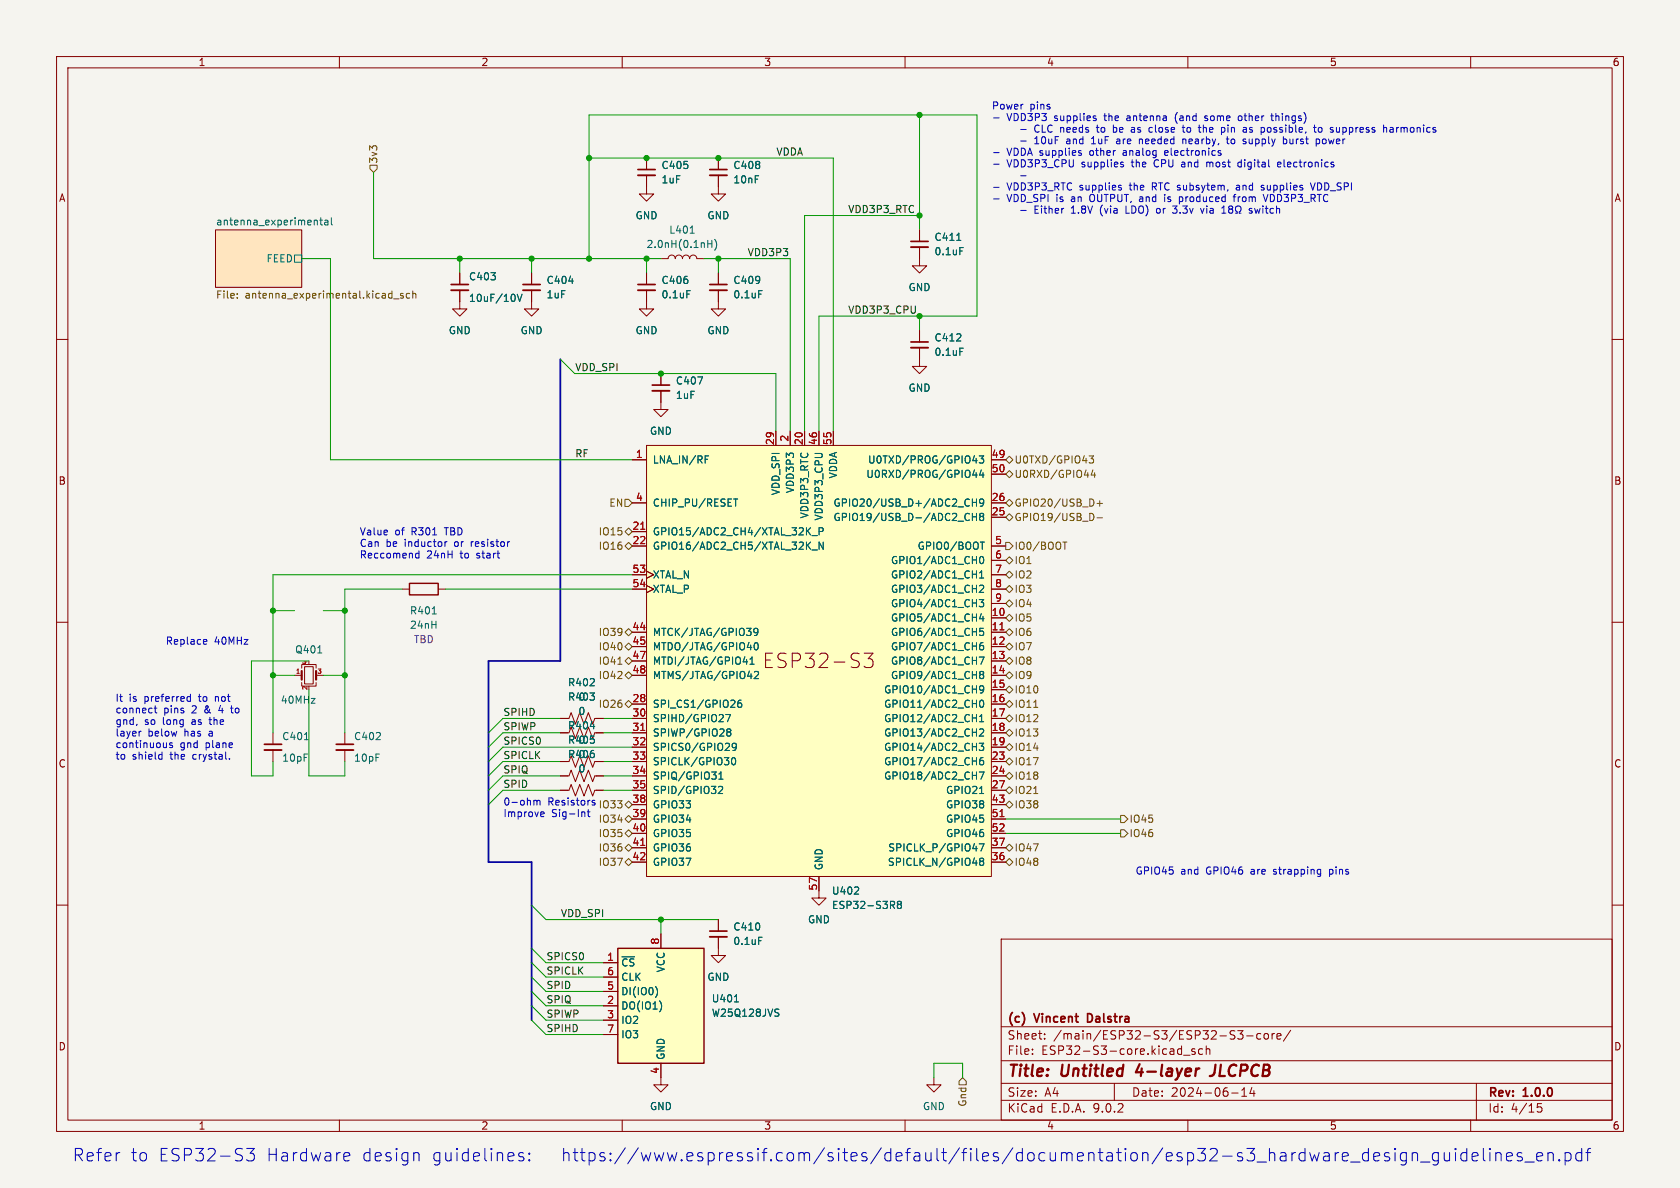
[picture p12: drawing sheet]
<svg xmlns="http://www.w3.org/2000/svg" width="297mm" height="210mm" viewBox="0 0 297 210" stroke-linecap="round" stroke-linejoin="round" font-family="sans-serif">
<path d="M0 0h297v210h-297z" fill="#f5f4ef" stroke="#f5f4ef" stroke-width=".18"/>
<g fill="none" stroke="#840000" stroke-width=".18">
<path d="M10 10h277v190h-277zM12 12h273v186h-273zM60 10v2M110 10v2M160 10v2M210 10v2M260 10v2M114.3 31v3.3h1.3l-1.3 1.3-1.3-1.3h1.3M114.3 27.9v2.1M127 31v3.3h1.3l-1.3 1.3-1.3-1.3h1.3M127 27.9v2.1M38.1 40.6h15.2v10.2h-15.2z"/>
<path d="M94 48.3v2M94 51.3v2M114.3 51.3v3.3h1.3l-1.3 1.3-1.3-1.3h1.3M114.3 48.3v2M116.8 45.7h1.3a.64 .64 0 0 1 .6-.6 .64 .64 0 0 1 .7 .6 .64 .64 0 0 1 .6-.6 .64 .64 0 0 1 .6 .6 .64 .64 0 0 1 .7-.6 .64 .64 0 0 1 .6 .6 .64 .64 0 0 1 .7-.6 .64 .64 0 0 1 .6 .6h1.3M127 51.3v3.3h1.3l-1.3 1.3-1.3-1.3h1.3M127 48.3v2M162.6 58.4v2.1M10 60h2M116.8 69.1v3.3h1.3l-1.3 1.3-1.2-1.3h1.2M116.8 66v2.1M162.6 61.5v2"/>
<path d="M285 60h2M10 110h2M71.1 104.1h1.3M77.5 104.1h1.2M285 110h2M48.3 129.5v2.1M48.3 132.6v2M61 129.5v2.1M61 132.6v2M99.1 127h1.5l.4-1 .7 2 .8-2 .8 2 .7-2 .8 2 .4-1h1.5M99.1 134.6h1.2M99.1 129.5h1.2"/>
<path d="M100.6 134.6l.4-1 .7 2 .8-2 .8 2 .7-2 .8 2 .4-1h1.5M100.6 129.5l.4-1 .7 2.1 .8-2.1 .8 2.1 .7-2.1 .8 2.1 .4-1.1h1.5M10 160h2M127 167.6v1.3h1.3l-1.3 1.3-1.3-1.3h1.3M177 166h108v32h-108zM285 160h2M60 198v2M110 198v2M160 198v2M177 194.5h108M177 191.5h108M177 187.5h108"/>
<path d="M177 181.5h108M182.5 186.3v.1M182.5 185.5v.1M184.7 183.6v.1M184.7 182.8v.1M197 191.5v3M209.2 186.5h1.2M210 198v2M211.2 185.5l-.3-.1-.2 .2v.2l.5 .2v.3h-.5M212.6 185.5l-.4-.1-.3 .3v.4l.1 .2h.6M213.2 185.5l.3-.1 .3 .1 .1 .9M213.2 184.9v1.5"/>
<path d="M217.7 193.2h1.2M218 183l.3 .3-.1 .3-.2 .1M218.1 182.2l.2 .1M218.8 182.2h.9l-.5 .6 .5 .1v.7l-.2 .1h-.5l-.2-.1M219.5 193.8h.9M219.5 192.7l.5-.4v1.5M220.4 183.1h1.1M221.3 192.2l-.3 1.1h.9M221.7 192.8v1M222.9 182.8l-.4-.1-.3 .3v.4l.1 .2h.6M223.6 182.8l.4-.1 .2 .3v.4l-.2 .3-.4-.1-.1-.2v-.4zM224.9 182.7v1"/>
<path d="M225.3 182.7l-.3 .1-.1 .2M225.7 183.2l.8-.1-.1-.3-.4-.1-.3 .2 .1 .7h.6M228.2 182.1l-1.3 2M260 198v2M261 191.5v6.5M272.5 195.1h-.7l-.1 .7 .3-.1h.5l.1 .3-.1 .5-.2 .1-.6-.1"/>
</g>
<path d="M201.5 188.1l-.7 1.4h1.3M211.8 188.9h.2M214.9 188.2l-.2 1.4a.74 .74 0 0 1-.8 .6" fill="none" stroke="#840000" stroke-width=".4"/>
<path d="M112.8 30h3M125.5 30h3M92.5 50.3h3M112.8 50.3h3M125.5 50.3h3M115.3 68.1h3.1M161 60.5h3.1M46.7 131.6h3.1M59.4 131.6h3.1M192.6 179.2h-.3v1.5h.3" fill="none" stroke="#840000" stroke-width=".3"/>
<path d="M38.1 40.6h15.2v10.2h-15.2z" fill="#ffe5bf" stroke="#ffe5bf" stroke-width=".18"/>
<g fill="none" stroke="#006464" stroke-width=".18">
<path d="M56.5 38.9h.5M56.7 38.5v1.1l.3 .2M57.4 39h.5l.1 .8M58 39.2l-.4 .1-.2 .2 .2 .3 .4-.1M58.6 38.5v1.1l.2 .2M52.1 45.1h1.2v1.3h-1.2zM100.6 49.7h.7M121.4 51.4h.6M122 41.2h.7M125.1 43.1h.8M125.9 42.5v1.3M126.3 42.3a1.46 1.46 0 0 1 0 1.9"/>
<path d="M134.1 51.4h.6M123.4 66.6h.8l-.5 1.3M169.7 61.5h.6M76.4 108.5h.7M53.8 130.8h.8M104.4 128.4h.7"/>
</g>
<path d="M41.9 52.6v.1M41.9 51.9v.1M69.6 52.8h1M71.3 51.9h-.3l-.2 .1 .1 .2 .4 .1v.3h-.5M72.4 51.9h-.3l-.3 .2 .1 .5h.5M73 52l.2-.1h.3v.8M73 51.4v1.3" fill="none" stroke="#725600" stroke-width=".18"/>
<path d="M112.8 31h3M125.5 31h3M92.5 51.3h3M112.8 51.3h3M125.5 51.3h3M115.3 69.1h3.1M161 61.5h3.1M46.7 132.6h3.1M59.4 132.6h3.1" fill="none" stroke="#840000" stroke-width=".33"/>
<path d="M72.4 103.1h5.1v2.1h-5.1z" fill="none" stroke="#840000" stroke-width=".25"/>
<path d="M109.2 167.6h15.3v20.4h-15.3z" fill="#ffffc2"/>
<path d="M109.2 167.6h15.3v20.4h-15.3z" fill="none" stroke="#840000" stroke-width=".25"/>
<path d="M144.8 157.5v1.3h1.2l-1.2 1.2-1.3-1.2h1.3M106.7 170.2h2.5M106.7 172.7h2.5M106.7 175.3h2.5M106.7 177.8h2.5M116.8 165.1v2.5M127 162.6v2M127 165.6v2M106.7 180.3h2.5M106.7 182.9h2.5M116.8 188v3.8h1.3l-1.3 1.2-1.2-1.2h1.2M165.1 190.5v1.3h1.3l-1.3 1.2-1.3-1.2h1.3" fill="none" stroke="#840000" stroke-width=".18"/>
<path d="M115.9 174.4a1.49 1.49 0 0 1 0 1.9M116.9 177.5v.8M129.8 177.1h.8M134.1 165.7h.6M137.2 178.4h.5M137.5 179l.2 .3-.2 .3" fill="none" stroke="#006464" stroke-width=".18"/>
<path d="M125.5 164.6h3" fill="none" stroke="#840000" stroke-width=".3"/>
<path d="M125.5 165.6h3" fill="none" stroke="#840000" stroke-width=".33"/>
<path d="M114.3 78.7h61v76.2h-61z" fill="#ffffc2"/>
<g fill="none" stroke="#840000" stroke-width=".18">
<path d="M114.3 27.9v2.1M114.3 31v2M127 27.9v2.1M127 31v2M81.3 51.3v3.3h1.2l-1.2 1.3-1.3-1.3h1.3M81.3 48.3v2M94 51.3v3.3h1.2l-1.2 1.3-1.3-1.3h1.3M94 48.3v2M114.3 48.3v2M114.3 51.3v2M127 48.3v2M127 51.3v2"/>
<path d="M162.6 43.7v3.3h1.2l-1.2 1.3-1.3-1.3h1.3M162.6 40.6v2.1M162.6 58.4v2.1M114.3 78.7h61v76.2h-61zM116.8 66v2.1M116.8 69.1v2M137.2 76.2v2.5M139.7 76.2v2.5M142.2 76.2v2.5M144.8 76.2v2.5M147.3 76.2v2.5M162.6 61.5v3.3h1.2l-1.2 1.2-1.3-1.2h1.3"/>
<path d="M111.8 81.3h2.5M111.8 88.9h2.5M111.8 94h2.5M111.8 96.5h2.5M175.3 81.3h2.5M175.3 88.9h2.5M175.3 96.5h2.5M175.3 83.8h2.5M175.3 91.4h2.5M175.3 99.1h2.5M52.1 119.4h1.2M53.3 118.1v-.6h2.6v.6"/>
<path d="M53.8 117.9h1.6v3h-1.6zM55.9 119.4h1.2M111.8 101.6h2.5M111.8 104.1h2.5M111.8 111.8h2.5M111.8 114.3h2.5M111.8 116.8h2.5M111.8 119.4h2.5M114.3 101l1.3 .6-1.3 .6M114.3 103.5l1.3 .6-1.3 .7M152.8 115.5h1.5l-.8 .9a.69 .69 0 0 1 .8 .5v.6l-.2 .4-.2 .1h-.8l-.3-.2M175.3 101.6h2.5"/>
<path d="M175.3 104.1h2.5M175.3 111.8h2.5M175.3 114.3h2.5M175.3 116.8h2.5M175.3 119.4h2.5M175.3 106.7h2.5M175.3 109.2h2.5M53.3 120.7v.6h2.6v-.6M99.1 137.2h1.5l.4-1.1 .7 2.1 .8-2.1 .8 2.1 .7-2.1 .8 2.1 .4-1h1.5M99.1 139.7h1.5l.4-1 .7 2 .8-2 .8 2 .7-2 .8 2 .4-1h1.5M99.1 127h1.2M99.1 129.5h1.2"/>
<path d="M99.1 134.6h1.2M105.4 127h1.3M105.4 129.5h1.3M105.4 134.6h1.3M111.8 124.5h2.5M111.8 127h2.5M111.8 129.5h2.5M111.8 132.1h2.5M111.8 134.6h2.5M111.8 137.2h2.5M111.8 139.7h2.5M175.3 124.5h2.5"/>
<path d="M175.3 127h2.5M175.3 129.5h2.5M175.3 132.1h2.5M175.3 134.6h2.5M175.3 137.2h2.5M175.3 139.7h2.5M175.3 121.9h2.5M111.8 149.9h2.5M111.8 152.4h2.5M111.8 142.2h2.5M111.8 144.8h2.5M111.8 147.3h2.5"/>
<path d="M144.8 154.9v2.6M175.3 149.9h2.5M175.3 152.4h2.5M175.3 142.2h2.5M175.3 144.8h2.5M175.3 147.3h2.5M106.7 170.2h2.5M106.7 172.7h2.5M106.7 175.3h2.5M106.7 177.8h2.5M116.8 165.1v2.5M127 162.6v2"/>
<path d="M127 165.6v2M106.7 180.3h2.5M106.7 182.9h2.5M116.8 188v2.5"/>
</g>
<g fill="none" stroke="#006464" stroke-width=".18">
<path d="M91 52.3v.7M91.4 52l.5 1.3 .4-1.3M100.6 49.7h.7M121.4 51.4h.6M134.1 51.4h.6M169.1 42.5h.8M169.7 43.8h.6M123.4 66.6h.8l-.5 1.3M169.7 61.5h.6M124.7 81.2h.4M124.7 80.6h.6M129.7 88.2h.7"/>
<path d="M130.1 88.2v1.3M142.8 93.8l.5 .8M142.8 96.4l.5 .7M143.3 93.3l-.7 .7M143.3 95.8l-.7 .8M143.5 94.7h1M143.5 97.2h1M144.8 94l.6-.1 .1-.2v-.3l-.7-.1v1.3M145.5 95.8v1.3l-.7-1.3v1.3M170.8 90.8l.3-.1 .3 .2M171.3 88.3h.1M171.4 89.4h-.1"/>
<path d="M171.4 91.9l-.3 .1h-.3M171.9 88.2v1.3M171.9 90.7v1.3M171.9 88.8h.7M171.9 91.4h.7M172 81.4h.8M172.3 83.1l-.3 .9h.8M172.6 81v.9M172.6 83.6v.8M172.6 88.2v1.3M172.6 90.7v1.3M173.1 80.6h.8l-.4 .5 .3 .1v.5l-.1 .2-.6-.2"/>
<path d="M173.3 98.5l.2-.1a.68 .68 0 0 1 .4 .6 .68 .68 0 0 1-.4 .6l-.2-.1-.1-.3zM173.3 95.8h.7M173.4 91.3l-.2-.2 .2-.4h.3l.2 .3-.2 .3M173.4 91.3l-.2 .2v.4l.2 .1h.4l.1-.2v-.3l-.2-.2M173.4 91.3h.3M173.5 83.1l-.3 .9h.8M173.7 95.8v1.3M173.8 83.6v.8M173.9 88.8l-.2 .2-.4-.1-.1-.1 .1-.5 .4-.1 .1 .1a.84 .84 0 0 1-.3 1.2h-.2M56.2 115.4h.7M131.4 117h.8M132 111.1h.8l-.5 .5"/>
<path d="M132 116.6v.8M132.2 119.5h.8M132.6 117.4h.7M132.6 116.5l.4-.4v1.3M132.7 111.7v.5M133.9 118.7l-.5 .1M134 111.6l-.3 .3-.3-.1-.1-.2 .1-.5h.3l.2 .1a.84 .84 0 0 1-.3 1.1h-.2M134 114.6v-.5l-.1-.4-.2-.1a.68 .68 0 0 0-.4 .6 .68 .68 0 0 0 .4 .7l.2-.1M134 119.2l-.7 .8h.8M173.1 106h.8l-.4 .5 .3 .1v.5l-.1 .2-.6-.2M173.1 116.1h.9l-.6 1.3M173.2 103.6l.5-.2 .2 .4-.8 .9h.8"/>
<path d="M173.2 102.2h.7M173.2 101.3l.3-.4v1.3M173.4 119.2l-.2-.2 .2-.3h.3l.2 .2-.2 .3M173.4 119.2l-.2 .3v.3l.2 .2 .4-.1 .1-.2v-.2l-.2-.3M173.4 119.2h.3M173.5 108.5l-.3 .9h.8M173.8 113.6l-.4 .1a.86 .86 0 0 0 0 1.2l.4-.1 .1-.5-.2-.2-.4 .1-.1 .1M173.8 109v.8M173.8 111.1h-.6v.6l.2-.1h.4l.1 .2-.1 .4-.1 .1-.5-.1M104.4 128.4h.7M127 139.1l.5-.1 .3 .4-.8 .9h.8M127.1 137.7h.7"/>
<path d="M127.1 136.8l.4-.3v1.2M128.3 126.3h.8l-.5 1.3M128.7 129.4l-.2-.2 .2-.4h.3l.2 .3-.2 .3M128.7 129.4l-.2 .2v.4l.2 .1h.4l.1-.2v-.3l-.2-.2M128.7 129.4h.3M129.5 134l.1-.1a.68 .68 0 0 1 .5 .7 .68 .68 0 0 1-.5 .6 .84 .84 0 0 1-.1-1.2zM130.2 131.9l-.3 .3h-.2l-.3-.3 .2-.4 .3-.1 .2 .1a.84 .84 0 0 1-.3 1.2h-.2M131 123.8h-.3a.86 .86 0 0 0 0 1.2l.4-.1v-.4l-.2-.2h-.2l-.3 .2M171.9 126.9h.7M172.6 126.3v1.3M173.1 131.4h.8l-.4 .5 .3 .1v.5l-.1 .2-.6-.2M173.1 136.5h.9l-.6 1.2"/>
<path d="M173.2 129l.5-.2 .2 .4-.8 .9h.8M173.2 126.7l.3-.4v1.3M173.2 127.6h.7M173.3 123.9l.2-.1a.68 .68 0 0 1 .4 .6 .68 .68 0 0 1-.4 .6l-.2-.1-.1-.3zM173.8 133.9l-.4 .1a.86 .86 0 0 0 0 1.2l.4-.1 .1-.4-.2-.3-.4 .1-.1 .2M173.9 121.8l-.2 .2h-.4l-.1-.2 .1-.5 .4-.1 .1 .2a.84 .84 0 0 1-.3 1.1h-.2M151 158.1h.8M151.7 156.9v.4M157.7 160l.5 .6M158 159.4l.2 .2-.2 .3M158.9 159.9l-.3 .2 .1 .4 .2 .1 .3-.1 .2-.1v-.3l-.3-.2M158.9 159.9l-.3-.3 .3-.3h.2l.3 .3-.3 .3"/>
<path d="M158.9 159.9h.2M173.1 149.2h.9l-.6 1.2M173.2 140.3h.7M173.4 152.3l-.2-.3 .2-.3h.3l.2 .3-.2 .3M173.4 152.3l-.2 .2v.4l.2 .1 .4-.1 .1-.2v-.2l-.2-.2M173.4 152.3h.3M115.9 174.4a1.49 1.49 0 0 1 0 1.9M116.9 177.5v.8M129.8 177.1h.8M134.1 165.7h.6M137.2 178.4h.5M137.5 179l.2 .3-.2 .3"/>
</g>
<path d="M113.3 93.6h.7M176.8 111.3h.7M113.3 129.1h.7M113.3 149.4h.7M176.8 144.4h.7" fill="none" stroke="#a90000" stroke-width=".18"/>
<path d="M79.8 50.3h3M161 42.7h3.1" fill="none" stroke="#840000" stroke-width=".3"/>
<path d="M79.8 51.3h3M161 43.7h3.1" fill="none" stroke="#840000" stroke-width=".33"/>
<path d="M53.3 118.6v1.5M55.9 118.6v1.5" fill="none" stroke="#840000" stroke-width=".38"/>
<g fill="none" stroke="#725600" stroke-width=".18">
<path d="M65.4 29.2h1.3v.6l-.7 .7-.6-.7zM110.5 94l.6-.7 .7 .7-.7 .6zM110.5 88.3h.6l.7 .6-.7 .6h-.6zM110.5 96.5l.6-.6 .7 .6-.7 .7zM177.8 88.9l.6-.6 .7 .6-.7 .6zM177.8 95.9h.6l.7 .6-.7 .7h-.6zM177.8 81.3l.6-.7 .7 .7-.7 .6zM177.8 99.1l.6-.7 .7 .7-.7 .6zM177.8 83.8l.6-.6 .7 .6-.7 .7zM177.8 91.4l.6-.6 .7 .6-.7 .7zM187.9 95.8h.7M188.3 95.8v1.3"/>
<path d="M192.5 80.6h.8l-.4 .5 .4 .1v.5l-.2 .2-.6-.2M193.1 90.8l.3 .5-.3 .7M193.2 83.1l-.3 .9h.8M193.5 83.6v.8M193.9 89h1M193.9 91.5h1M194.4 88.5v1M109.2 117.4h.8M110.5 119.4l.6-.7 .7 .7-.7 .6zM110.5 116.8l.6-.6 .7 .6-.7 .7zM110.5 114.3l.6-.6 .7 .6-.7 .6zM110.5 111.8l.6-.7 .7 .7-.7 .6z"/>
<path d="M177.8 119.4l.6-.7 .7 .7-.7 .6zM177.8 116.8l.6-.6 .7 .6-.7 .7zM177.8 101.6l.6-.6 .7 .6-.7 .6zM177.8 104.1l.6-.6 .7 .6-.7 .7zM177.8 114.3l.6-.6 .7 .6-.7 .6zM177.8 106.7l.6-.7 .7 .7-.7 .6zM177.8 111.8l.6-.7 .7 .7-.7 .6zM177.8 109.2l.6-.6 .7 .6-.7 .7zM110.5 124.5l.6-.7 .7 .7-.7 .6zM177.8 129.5l.6-.6 .7 .6-.7 .7zM177.8 124.5l.6-.7 .7 .7-.7 .6zM177.8 121.9l.6-.6 .7 .6-.7 .7z"/>
<path d="M177.8 127l.6-.6 .7 .6-.7 .6zM177.8 139.7l.6-.6 .7 .6-.7 .6zM177.8 132.1l.6-.7 .7 .7-.7 .6zM177.8 134.6l.6-.6 .7 .6-.7 .7zM177.8 137.2l.6-.7 .7 .7-.7 .6zM182.7 125h.8M110.5 152.4l.6-.6 .7 .6-.7 .6zM110.5 149.9l.6-.7 .7 .7-.7 .6zM110.5 144.8l.6-.7 .7 .7-.7 .6zM110.5 147.3l.6-.6 .7 .6-.7 .7zM111.1 141.6l.7 .6-.7 .7-.6-.7zM177.8 152.4l.6-.6 .7 .6-.7 .6z"/>
<path d="M177.8 149.9l.6-.7 .7 .7-.7 .6zM177.8 142.2l.6-.6 .7 .6-.7 .7zM182.7 140.3h.8M198.1 146.7h.7l.6 .6-.6 .7h-.7zM198.1 144.1h.7l.6 .7-.6 .6h-.7zM170.2 190.5l.6 .6v.7h-1.3v-.7z"/>
</g>
<path d="M99.1 63.5v53.3h-12.7v35.6h7.6v27.9" fill="none" stroke="#000084" stroke-width=".3"/>
<g fill="none" stroke="#009600" stroke-width=".18">
<path d="M66 30.5v15.2h50.8M104.1 27.9h43.2v48.3M162.6 20.3v20.3M162.6 38.1h-20.4v38.1M53.3 45.7h5.1v35.6h53.4M81.3 45.7v2.6M94 45.7v2.6M104.1 45.7v-25.4h68.6v35.6h-27.9v20.3M114.3 45.7v2.6M124.5 45.7h15.2v30.5M127 45.7v2.6M162.6 55.9v2.5"/>
<path d="M99.1 63.5l2.5 2.5h35.6v10.2M48.3 108h3.8M48.3 119.4h3.8M54.6 116.8h-10.2v20.4h3.9v-2.6M57.1 108h3.9M57.1 119.4h3.9M71.1 104.1h-10.1v25.4M78.7 104.1h33.1M111.8 101.6h-63.5v27.9M54.6 121.9v15.3h6.4v-2.6M99.1 137.2h-10.2l-2.5 2.5M99.1 134.6h-10.2l-2.5 2.6"/>
<path d="M99.1 129.5h-10.2l-2.5 2.6M99.1 127h-10.2l-2.5 2.5M99.1 139.7h-10.2l-2.5 2.5M106.7 137.2h5.1M106.7 134.6h5.1M106.7 129.5h5.1M106.7 127h5.1M106.7 139.7h5.1M111.8 132.1h-22.9l-2.5 2.5M177.8 144.8h20.3M177.8 147.3h20.3M94 160l2.5 2.6h30.5"/>
<path d="M94 172.7l2.5 2.6h10.2M94 175.3l2.5 2.5h10.2M94 177.8l2.5 2.5h10.2M94 167.6l2.5 2.6h10.2M94 170.2l2.5 2.5h10.2M116.8 162.6v2.5M94 180.3l2.5 2.6h10.2M165.1 190.5v-2.5h5.1v2.5"/>
</g>
<g fill="none" stroke="#0000c2" stroke-width=".18">
<path d="M175.7 20.8h.9M175.7 27h.9M175.7 29h.9M175.7 33.1h.9M175.7 35.2h.9M180.4 22.9h1M180.4 24.9h1M180.4 31.1h1M180.4 37.2h1M187.9 36.8h.2M190.8 27l.3 .1 .1 .2-.2 .2h-.2M190.8 26.6l.3 .1"/>
<path d="M193.4 20.9l.3 .1 .1 .1-.2 .2h-.2M193.4 20.5h.3M197.9 33.2h.3l.1 .2-.2 .2h-.2M197.9 32.8h.3M198.3 29.1h.3v.2l-.1 .2h-.3M198.3 28.7h.3M200.2 22.5l-.2 .1M200.2 22.9l-.2 .2 .2 .3M201.4 24.6v.8M201.6 24.6l-.2 .1M203.6 22.5l-.4 .1-.1 .2 .1 .5 .4 .1M204.6 36.9l-.2 .2 .2 .5"/>
<path d="M205.9 34.8v.8M206.1 26.6l-.2 .2v.5l.2 .2M206.5 26.9l-.6 .1M207.3 37.6l.5 .1M207.9 20.2l-.1 .5 .1 .8M208.1 36.4l-.4 .5h.1M208.5 34.9l.4-.1 .1 .1M209 22.5h.5M209 28.7h-.1M209 29l-.1 .2 .1 .3M209 35.5l-.1 .1h-.4M209.1 24.6v.8"/>
<path d="M209.2 22.1v1.1l.3 .2M209.5 24.6l-.4 .1M211.8 22.5h.5M212.2 23.4h.1M212.3 36.8l.3 .9 .3-.9M213 21.3h.3M213.3 20.5l-.3 .2v.1l.3 .1M213.3 28.7v.8M213.7 28.7l-.4 .1M215.5 27l.3 .1 .1 .2-.2 .2h-.2M215.5 26.6l.3 .1M216 37.7h.7"/>
<path d="M216.1 22.5l.3 .1 .1 .2v.5l-.4 .1M216.4 36.4v1.3M216.8 24.6h.5M217 24.1v1.1l.3 .2M217.2 36.7l.3 .3M217.3 36.5l.4-.1 .2 .1v.2l-.2 .3M217.5 37l-.3 .2 .1 .4 .2 .1 .3-.1 .1-.2v-.2l-.2-.2M217.5 37h.2M218 34.8h.5M218.4 37.7h.3v-.3a.54 .54 0 0 1-.3-.7 .54 .54 0 0 1 .8-.2 .58 .58 0 0 1-.1 .9v.3h.3M218.5 34.4l-.3 .2v1M219 32.8h-.4"/>
<path d="M219 33.1h-.3l-.2 .2 .1 .2 .4 .1M219.4 20.5h-.3l-.2 .2 .1 .5 .1 .1h.3M219.4 28.7h-.3l-.3 .2 .2 .5h.4M219.9 24.6h.3M219.9 25l.3 .1 .1 .1-.2 .2h-.2M220.2 22.5l.2 .2v.7M220.4 22.8l-.5 .1M220.4 23.3l-.5 .1M221.3 36.9l-.3-.1-.2 .2 .1 .2 .4 .1v.3h-.5M223.3 34.4l.4 1.2 .5-1.2M223.4 32.8h-.3l-.1 .2 .5 .4M223.5 33.4l-.2 .2-.3-.1"/>
<path d="M224.3 22.5l-.3 .3v.3l.3 .3M224.6 20.5h.5M224.8 20.1v1l.3 .2M225.9 29.1l.6-.1-.1-.3h-.4l-.1 .1v.6h.5M226.9 24.6h.3l.3 .2-.1 .6h-.5M226.9 24.1v1.3M231.7 32.3l.4 1.3 .4-1.3M232.2 22.5h.5M232.4 22.1v1.1l.3 .2M232.8 24.6h.4l.1 .2-.1 .5-.4 .1M233.2 22.6l.3-.1 .2 .3v.3l-.2 .3-.3-.1-.1-.2zM233.8 24.7v.6"/>
<path d="M236.8 23.3l-.4 .1M236.8 22.5v.9M245.8 22.6h.4l.1 .8M246.3 22.8l-.4 .1-.2 .2 .2 .3 .4-.1M74.1 97.4v1.2M74.1 97.9l-.4-.1-.2 .2 .1 .6h.5M78.7 95.8v.8M79 95.8l-.3 .2M36.1 113l.4 .1 .1 .2-.6 .2M36.5 113.8l-.4 .1M24.2 128v.2M25 129.3h-.3"/>
<path d="M27.3 125.2h.4M27.4 124.8v1l.3 .2M28.3 133.4h.3M28.6 132.9v1.3M28.6 134.1l-.3 .1M29.4 131.3v.9M29.4 132v.1M30.5 131.4l-.3-.1-.2 .2v.2l.5 .1v.3h-.5M33.3 123.1l.4 .1M33.7 122.7v1.3M33.7 123.9l-.4 .1M40.6 134.1v.1"/>
<path d="M40.7 125.2h.5M40.9 124.8l.1 1.2M94.4 141.6l.3-.1 .2 .2M94.9 141.7l.2-.2h.3l.1 .8M94.9 141.7v.6M95.8 143.5l.3 .1 .1 .2-.6 .1M96.1 144.3l-.3 .1M103 143.5l.4 .2v.7M103.8 143.5h.5M104 143.1v1.1l.3 .2M104.7 141.5h.4M104.7 141.8l.4 .2 .1 .1-.2 .2h-.3"/>
<path d="M233.4 153.7h.1M233.5 153.7v1l-.1 .2M233.5 154.5h-.1M235 153.7v1.2M235 154.5h.2M235.2 153.7h-.2M43.6 203h1.4l-.8 .9a.6 .6 0 0 1 .8 .4v.5l-.2 .3-.9 .1-.3-.2M61.1 203.7l.6 .2 .1 .4-1 .2M61.7 205.1l-.6 .1M73.8 203.7l.3 .4v1.1M91.7 204.2l.3 .3 .5 .1 .1 .2-.1 .3-.2 .1-.6-.1M92.5 203.9l-.5-.2-.3 .4"/>
<path d="M93.6 205l.1 .1-.1 .1M93.6 205l-.1 .1 .1 .1M93.6 203.9v.2M93.6 205v.2M93.6 203.9l.1 .1-.1 .1M93.6 203.9l-.1 .1 .1 .1M245.6 203.9l-.5-.2-.4 .4 .1 .3 .8 .2 .1 .2-.1 .3-.2 .1-.7-.1M246.6 203v.2M246.6 203.7v1.5M246.6 203l-.1 .1 .1 .1M246.6 203l.1 .1-.1 .1M248.6 203.9l-.6-.2-.4 .5v.6l.2 .3 .2 .1 .6-.1"/>
<path d="M248.6 203.7v1.8a.6 .6 0 0 1-.9 .3M249.7 204a.55 .55 0 0 1 .9 .1v1.1M249.7 203.7v1.5M251.1 205.4h1.7M254.3 203.9l-.7-.2-.4 .5v.6l.2 .3 .2 .1 .7-.1M254.3 203.7v1.8a.6 .6 0 0 1-1 .3M255.3 203.7l.1 1.4a.6 .6 0 0 0 .9-.1M256.3 203.7v1.5M257.3 203v.2M257.3 203.7v1.5M257.3 203l-.1 .1 .1 .1M257.3 203l.1 .1-.1 .1"/>
<path d="M259.3 203.9l-.6-.2-.4 .5v.6l.2 .3 .2 .1 .6-.1M259.3 203v2.2M260.2 204.5l1.1-.2-.1-.4-.6-.2-.4 .4 .2 1 .2 .1 .6-.1M262.2 203v1.9l.4 .3M263.4 203v.2M263.4 203.7v1.5M263.4 203l-.1 .1 .1 .1M263.4 203l.1 .1-.1 .1M264.4 204a.55 .55 0 0 1 1 .1v1.1M264.4 203.7v1.5M266.3 204.5l1.1-.2-.1-.4-.7-.2-.3 .4 .1 1 .2 .1 .7-.1M269 203.9l-.5-.2-.3 .4 .1 .3 .7 .2 .2 .2-.2 .3-.2 .1-.6-.1"/>
<path d="M269.6 205.4h1.6M271.7 204.5l1-.2-.1-.4-.6-.2-.3 .4 .1 1 .2 .1 .6-.1M273.7 204a.55 .55 0 0 1 .9 .1v1.1M273.7 203.7v1.5M275.6 205l.2 .1-.2 .1M275.6 205l-.1 .1 .1 .1M275.6 205v.2M276.7 203.9l.6-.2 .4 .5v.6l-.2 .3-.2 .1-.6-.1M276.7 203.7v2.2M279.6 203.9l-.6-.2-.4 .5v.6l.2 .3 .2 .1 .6-.1M279.6 203v2.2M280.4 203.7h.8"/>
<path d="M281.2 203l-.4 .1-.1 .2v1.9"/>
</g>
<g fill="#009600" stroke="#009600" stroke-width=".18">
<circle cx="162.6" cy="55.9" r=".46"/>
<circle cx="162.6" cy="38.1" r=".46"/>
<circle cx="48.3" cy="119.4" r=".46"/>
<circle cx="48.3" cy="108" r=".46"/>
<circle cx="61" cy="108" r=".46"/>
<circle cx="61" cy="119.4" r=".46"/>
<circle cx="116.8" cy="162.6" r=".46"/>
<circle cx="114.3" cy="27.9" r=".46"/>
<circle cx="104.1" cy="27.9" r=".46"/>
<circle cx="81.3" cy="45.7" r=".46"/>
<circle cx="94" cy="45.7" r=".46"/>
<circle cx="162.6" cy="20.3" r=".46"/>
<circle cx="114.3" cy="45.7" r=".46"/>
<circle cx="127" cy="27.9" r=".46"/>
<circle cx="127" cy="45.7" r=".46"/>
<circle cx="116.8" cy="66" r=".46"/>
<circle cx="104.1" cy="45.7" r=".46"/>
</g>
<text font-size="3.5" fill="#006464" x="134.8" y="118.3">ESP32-S3</text>
<g font-size="3.1" fill="#0000c2">
<text x="12.7" y="205.5">Refer</text>
<text x="23" y="205.5">to</text>
<text x="27.9" y="205.5">ESP32-S3</text>
<text x="47" y="205.5">Hardware</text>
<text x="63.9" y="205.5">design</text>
<text x="76.3" y="205.5">guidelines:</text>
<text x="99.2" y="205.5">https://www.espressif.com/sites/default/files/documentation/esp32-s3_hardware_design_guidelines_en.pdf</text>
</g>
<g font-size="2.8" fill="#840000">
<text x="178" y="190.9">Title:</text>
<text x="187.7" y="190.9">Untitled</text>
<text x="201.7" y="190.9">4-layer</text>
<text x="215.7" y="190.9">JLCPCB</text>
</g>
<g font-size="2.1" fill="#840000">
<text x="178" y="184">Sheet:</text>
<text x="178" y="181.2">(c)</text>
<text x="183" y="181.2">Vincent</text>
<text x="186.2" y="184">/main/ESP32-S3/ESP32-S3-core/</text>
<text x="192.9" y="181.2">Dalstra</text>
<text x="178" y="186.7">File:</text>
<text x="184.1" y="186.7">ESP32-S3-core.kicad_sch</text>
<text x="178" y="196.9">KiCad</text>
<text x="178" y="194.1">Size:</text>
<text x="184.7" y="194.1">A4</text>
<text x="185.7" y="196.9">E.D.A.</text>
<text x="193.3" y="196.9">9.0.2</text>
<text x="200" y="194.1">Date:</text>
<text x="207" y="194.1">2024-06-14</text>
<text x="263" y="194.3">Rev:</text>
<text x="263" y="196.9">Id:</text>
<text x="267.1" y="196.9">4/15</text>
<text x="269.4" y="194.3">1.0.0</text>
</g>
<g font-size="1.8" fill="#840000">
<text x="35" y="11.9">1</text>
<text x="85" y="11.9">2</text>
<text x="135" y="11.9">3</text>
<text x="185" y="11.9">4</text>
<text x="235" y="11.9">5</text>
<text x="285" y="11.9">6</text>
<text x="10.3" y="35.9">A</text>
<text x="285.3" y="35.9">A</text>
<text x="10.3" y="85.9">B</text>
<text x="285.3" y="85.9">B</text>
<text x="10.3" y="135.9">C</text>
<text x="285.3" y="135.9">C</text>
<text x="10.3" y="185.9">D</text>
<text x="285.3" y="185.9">D</text>
<text x="35" y="199.9">1</text>
<text x="85" y="199.9">2</text>
<text x="135" y="199.9">3</text>
<text x="185" y="199.9">4</text>
<text x="235" y="199.9">5</text>
<text x="285" y="199.9">6</text>
</g>
<g font-size="1.8" fill="#0000c2">
<text x="175.3" y="19.4">Power</text>
<text x="178" y="21.5">VDD3P3</text>
<text x="182.1" y="19.4">pins</text>
<text x="182.8" y="23.5">CLC needs</text>
<text x="186.5" y="21.5">supplies</text>
<text x="194.2" y="23.5">to</text>
<text x="195.5" y="21.5">the</text>
<text x="197.2" y="23.5">be</text>
<text x="199.7" y="21.5">antenna</text>
<text x="200.6" y="23.5">as</text>
<text x="204" y="23.5">close</text>
<text x="208.4" y="21.5">(and</text>
<text x="210.2" y="23.5">to</text>
<text x="213.2" y="23.5">the</text>
<text x="213.9" y="21.5">some</text>
<text x="217.4" y="23.5">pin</text>
<text x="220" y="21.5">other</text>
<text x="221.4" y="23.5">as</text>
<text x="224.8" y="23.5">possible,</text>
<text x="226.1" y="21.5">things)</text>
<text x="234.4" y="23.5">to</text>
<text x="237.5" y="23.5">suppress</text>
<text x="247" y="23.5">harmonics</text>
<text x="178" y="27.6">VDDA supplies</text>
<text x="178" y="29.7">VDD3P3_CPU</text>
<text x="182.8" y="25.6">10uF</text>
<text x="188.6" y="25.6">and</text>
<text x="191.3" y="29.7">supplies</text>
<text x="192.9" y="27.6">other</text>
<text x="193.2" y="25.6">1uF</text>
<text x="197.8" y="25.6">are</text>
<text x="199" y="27.6">analog</text>
<text x="200.4" y="29.7">the</text>
<text x="202" y="25.6">needed</text>
<text x="204.5" y="29.7">CPU</text>
<text x="206.6" y="27.6">electronics</text>
<text x="209.5" y="29.7">and</text>
<text x="209.9" y="25.6">nearby,</text>
<text x="214.2" y="29.7">most</text>
<text x="218" y="25.6">to</text>
<text x="219.9" y="29.7">digital</text>
<text x="221" y="25.6">supply</text>
<text x="227.1" y="29.7">electronics</text>
<text x="228.3" y="25.6">burst</text>
<text x="234.3" y="25.6">power</text>
<text x="178" y="33.8">VDD3P3_RTC</text>
<text x="178" y="35.8">VDD_SPI</text>
<text x="186.9" y="35.8">is</text>
<text x="189.7" y="35.8">an</text>
<text x="191" y="33.8">supplies</text>
<text x="193.1" y="35.8">OUTPUT, and</text>
<text x="200" y="33.8">the</text>
<text x="204.1" y="33.8">RTC subsytem,</text>
<text x="206.7" y="35.8">is</text>
<text x="209.5" y="35.8">produced</text>
<text x="219.4" y="35.8">from</text>
<text x="219.4" y="33.8">and</text>
<text x="224" y="33.8">supplies</text>
<text x="224.9" y="35.8">VDD3P3_RTC</text>
<text x="233.1" y="33.8">VDD_SPI</text>
<text x="182.8" y="37.9">Either</text>
<text x="189.5" y="37.9">1.8V</text>
<text x="194.7" y="37.9">(via</text>
<text x="199.5" y="37.9">LDO)</text>
<text x="205.1" y="37.9">or</text>
<text x="208.2" y="37.9">3.3v</text>
<text x="213.4" y="37.9">via</text>
<text x="222.3" y="37.9">switch</text>
<text x="63.5" y="94.7">Value</text>
<text x="69.8" y="94.7">of</text>
<text x="72.9" y="94.7">R301</text>
<text x="78.9" y="94.7">TBD</text>
<text x="63.5" y="96.8">Can</text>
<text x="63.5" y="98.8">Reccomend</text>
<text x="68.2" y="96.8">be</text>
<text x="71.6" y="96.8">inductor</text>
<text x="75.4" y="98.8">24nH</text>
<text x="80.6" y="96.8">or</text>
<text x="81.5" y="98.8">to</text>
<text x="83.7" y="96.8">resistor</text>
<text x="84.6" y="98.8">start</text>
<text x="29.2" y="114.1">Replace</text>
<text x="37.9" y="114.1">40MHz</text>
<text x="20.3" y="124.1">It</text>
<text x="22.8" y="124.1">is</text>
<text x="25.6" y="124.1">preferred</text>
<text x="35.4" y="124.1">to</text>
<text x="38.5" y="124.1">not</text>
<text x="20.3" y="126.2">connect</text>
<text x="20.3" y="128.2">gnd,</text>
<text x="20.3" y="130.3">layer</text>
<text x="25.5" y="128.2">so</text>
<text x="26.1" y="130.3">below</text>
<text x="28.9" y="128.2">long</text>
<text x="28.9" y="126.2">pins</text>
<text x="32.7" y="130.3">has</text>
<text x="34" y="126.2">2</text>
<text x="34.2" y="128.2">as</text>
<text x="36.4" y="126.2">&amp;</text>
<text x="37.2" y="130.3">a</text>
<text x="37.5" y="128.2">the</text>
<text x="39.2" y="126.2">4</text>
<text x="41.5" y="126.2">to</text>
<text x="20.3" y="132.3">continuous</text>
<text x="20.3" y="134.4">to</text>
<text x="23.4" y="134.4">shield</text>
<text x="30.2" y="134.4">the</text>
<text x="31.8" y="132.3">gnd</text>
<text x="34.4" y="134.4">crystal.</text>
<text x="36.4" y="132.3">plane</text>
<text x="88.9" y="142.5">0-ohm</text>
<text x="96.8" y="142.5">Resistors</text>
<text x="88.9" y="144.5">Improve</text>
<text x="97.5" y="144.5">Sig-Int</text>
<text x="200.7" y="154.7">GPIO45</text>
<text x="208.7" y="154.7">and</text>
<text x="213.3" y="154.7">GPIO46</text>
<text x="221.4" y="154.7">are</text>
<text x="225.6" y="154.7">strapping</text>
<text x="235.7" y="154.7">pins</text>
</g>
<g font-size="1.8" fill="#725600">
<text x="66.9" y="29" transform="rotate(-90 66.9 29)">3v3</text>
<text x="38.1" y="53.1">File:</text>
<text x="43.3" y="53.1">antenna_experimental.kicad_sch</text>
<text x="179.3" y="82.1">U0TXD/GPIO43</text>
<text x="107.6" y="89.8">EN</text>
<text x="179.3" y="89.8">GPIO20/USB_D+</text>
<text x="179.3" y="84.7">U0RXD/GPIO44</text>
<text x="105.7" y="94.8">IO15</text>
<text x="179.3" y="92.3">GPIO19/USB_D-</text>
<text x="105.7" y="97.4">IO16</text>
<text x="179.3" y="97.4">IO0/BOOT</text>
<text x="179.3" y="99.9">IO1</text>
<text x="179.3" y="102.5">IO2</text>
<text x="179.3" y="105">IO3</text>
<text x="179.3" y="107.5">IO4</text>
<text x="105.7" y="112.6">IO39</text>
<text x="179.3" y="112.6">IO6</text>
<text x="179.3" y="110.1">IO5</text>
<text x="105.7" y="117.7">IO41</text>
<text x="105.7" y="115.2">IO40</text>
<text x="179.3" y="117.7">IO8</text>
<text x="179.3" y="115.2">IO7</text>
<text x="105.7" y="120.2">IO42</text>
<text x="105.7" y="125.3">IO26</text>
<text x="179.3" y="120.2">IO9</text>
<text x="179.3" y="125.3">IO11</text>
<text x="179.3" y="122.8">IO10</text>
<text x="179.3" y="130.4">IO13</text>
<text x="179.3" y="127.9">IO12</text>
<text x="179.3" y="132.9">IO14</text>
<text x="179.3" y="135.5">IO17</text>
<text x="105.7" y="143.1">IO33</text>
<text x="179.3" y="140.6">IO21</text>
<text x="179.3" y="143.1">IO38</text>
<text x="179.3" y="138">IO18</text>
<text x="105.7" y="145.6">IO34</text>
<text x="105.7" y="148.2">IO35</text>
<text x="199.6" y="148.2">IO46</text>
<text x="199.6" y="145.6">IO45</text>
<text x="105.7" y="153.3">IO37</text>
<text x="105.7" y="150.7">IO36</text>
<text x="179.3" y="153.3">IO48</text>
<text x="179.3" y="150.7">IO47</text>
<text x="171" y="195.7" transform="rotate(-90 171 195.7)">Gnd</text>
</g>
<g font-size="1.8" fill="#0f0f0f">
<text x="137.2" y="27.6">VDDA</text>
<text x="149.9" y="37.8">VDD3P3_RTC</text>
<text x="132.1" y="45.4">VDD3P3</text>
<text x="149.9" y="55.5">VDD3P3_CPU</text>
<text x="101.6" y="65.7">VDD_SPI</text>
<text x="101.6" y="80.9">RF</text>
<text x="88.9" y="126.7">SPIHD</text>
<text x="88.9" y="129.2">SPIWP</text>
<text x="88.9" y="131.7">SPICS0</text>
<text x="88.9" y="134.3">SPICLK</text>
<text x="88.9" y="136.8">SPIQ</text>
<text x="88.9" y="139.4">SPID</text>
<text x="99.1" y="162.2">VDD_SPI</text>
<text x="96.5" y="169.8">SPICS0</text>
<text x="96.5" y="172.4">SPICLK</text>
<text x="96.5" y="177.5">SPIQ</text>
<text x="96.5" y="180">SPIWP</text>
<text x="96.5" y="174.9">SPID</text>
<text x="96.5" y="182.5">SPIHD</text>
</g>
<g font-size="1.8" fill="#006464">
<text x="116.8" y="30.1">C405</text>
<text x="116.8" y="32.6">1uF</text>
<text x="129.5" y="30.1">C408</text>
<text x="129.5" y="32.6">10nF</text>
<text x="38.1" y="39.9">antenna_experimental</text>
<text x="112.3" y="39">GND</text>
<text x="118.2" y="41.5">L401</text>
<text x="125" y="39">GND</text>
<text x="47" y="46.6">FEED</text>
<text x="114.2" y="44">2.0nH(0.1nH)</text>
<text x="165.1" y="42.8">C411</text>
<text x="165.1" y="45.3">0.1uF</text>
<text x="82.8" y="49.8">C403</text>
<text x="82.8" y="53.6">10uF/10V</text>
<text x="96.5" y="50.4">C404</text>
<text x="96.5" y="52.9">1uF</text>
<text x="116.8" y="50.4">C406</text>
<text x="116.8" y="52.9">0.1uF</text>
<text x="129.5" y="50.4">C409</text>
<text x="129.5" y="52.9">0.1uF</text>
<text x="160.5" y="51.7">GND</text>
<text x="79.2" y="59.3">GND</text>
<text x="91.9" y="59.3">GND</text>
<text x="112.3" y="59.3">GND</text>
<text x="125" y="59.3">GND</text>
<text x="165.1" y="60.6">C412</text>
<text x="165.1" y="63.1">0.1uF</text>
<text x="119.4" y="68.2">C407</text>
<text x="119.4" y="70.7">1uF</text>
<text x="160.5" y="69.4">GND</text>
<text x="114.8" y="77.1">GND</text>
<text x="115.3" y="82.1">LNA_IN/RF</text>
<text x="153.4" y="82.1">U0TXD/PROG/GPIO43</text>
<text x="115.3" y="89.8">CHIP_PU/RESET</text>
<text x="138" y="87.6" transform="rotate(-90 138 87.6)">VDD_SPI</text>
<text x="140.6" y="87.3" transform="rotate(-90 140.6 87.3)">VDD3P3</text>
<text x="147.2" y="89.8">GPIO20/USB_D+/ADC2_CH9</text>
<text x="148.2" y="84.7" transform="rotate(-90 148.2 84.7)">VDDA</text>
<text x="153.1" y="84.7">U0RXD/PROG/GPIO44</text>
<text x="115.3" y="94.8">GPIO15/ADC2_CH4/XTAL_32K_P</text>
<text x="143.1" y="91.8" transform="rotate(-90 143.1 91.8)">VDD3P3_RTC</text>
<text x="145.6" y="92.1" transform="rotate(-90 145.6 92.1)">VDD3P3_CPU</text>
<text x="147.2" y="92.3">GPIO19/USB_D-/ADC2_CH8</text>
<text x="115.3" y="97.4">GPIO16/ADC2_CH5/XTAL_32K_N</text>
<text x="157.4" y="99.9">GPIO1/ADC1_CH0</text>
<text x="162.1" y="97.4">GPIO0/BOOT</text>
<text x="115.3" y="102.5">XTAL_N</text>
<text x="115.3" y="105">XTAL_P</text>
<text x="157.4" y="102.5">GPIO2/ADC1_CH1</text>
<text x="157.4" y="105">GPIO3/ADC1_CH2</text>
<text x="157.4" y="107.5">GPIO4/ADC1_CH3</text>
<text x="72.4" y="108.8">R401</text>
<text x="72.4" y="111.4">24nH</text>
<text x="115.3" y="112.6">MTCK/JTAG/GPIO39</text>
<text x="157.4" y="110.1">GPIO5/ADC1_CH4</text>
<text x="157.4" y="112.6">GPIO6/ADC1_CH5</text>
<text x="52.1" y="115.7">Q401</text>
<text x="115.3" y="115.2">MTDO/JTAG/GPIO40</text>
<text x="115.3" y="117.7">MTDI/JTAG/GPIO41</text>
<text x="157.4" y="115.2">GPIO7/ADC1_CH6</text>
<text x="157.4" y="117.7">GPIO8/ADC1_CH7</text>
<text x="49.5" y="124.6">40MHz</text>
<text x="100.3" y="121.5">R402</text>
<text x="100.3" y="124.1">R403</text>
<text x="102.2" y="124.1">0</text>
<text x="115.3" y="120.2">MTMS/JTAG/GPIO42</text>
<text x="115.3" y="125.3">SPI_CS1/GPIO26</text>
<text x="156.2" y="122.8">GPIO10/ADC1_CH9</text>
<text x="156.2" y="125.3">GPIO11/ADC2_CH0</text>
<text x="157.4" y="120.2">GPIO9/ADC1_CH8</text>
<text x="49.8" y="131">C401</text>
<text x="62.5" y="131">C402</text>
<text x="100.3" y="129.1">R404</text>
<text x="100.3" y="131.7">R405</text>
<text x="102.2" y="131.7">0</text>
<text x="102.2" y="126.6">0</text>
<text x="115.3" y="127.9">SPIHD/GPIO27</text>
<text x="115.3" y="130.4">SPIWP/GPIO28</text>
<text x="156.2" y="127.9">GPIO12/ADC2_CH1</text>
<text x="156.2" y="130.4">GPIO13/ADC2_CH2</text>
<text x="49.8" y="134.8">10pF</text>
<text x="62.5" y="134.8">10pF</text>
<text x="100.3" y="134.2">R406</text>
<text x="102.2" y="134.2">0</text>
<text x="102.2" y="136.8">0</text>
<text x="115.3" y="132.9">SPICS0/GPIO29</text>
<text x="115.3" y="135.5">SPICLK/GPIO30</text>
<text x="156.2" y="132.9">GPIO14/ADC2_CH3</text>
<text x="156.2" y="135.5">GPIO17/ADC2_CH6</text>
<text x="115.3" y="138">SPIQ/GPIO31</text>
<text x="115.3" y="140.6">SPID/GPIO32</text>
<text x="115.3" y="143.1">GPIO33</text>
<text x="156.2" y="138">GPIO18/ADC2_CH7</text>
<text x="167.1" y="140.6">GPIO21</text>
<text x="167.1" y="143.1">GPIO38</text>
<text x="115.3" y="145.6">GPIO34</text>
<text x="115.3" y="148.2">GPIO35</text>
<text x="167.1" y="145.6">GPIO45</text>
<text x="167.1" y="148.2">GPIO46</text>
<text x="115.3" y="150.7">GPIO36</text>
<text x="115.3" y="153.3">GPIO37</text>
<text x="145.6" y="153.9" transform="rotate(-90 145.6 153.9)">GND</text>
<text x="156.9" y="153.3">SPICLK_N/GPIO48</text>
<text x="156.9" y="150.7">SPICLK_P/GPIO47</text>
<text x="147" y="158.3">U402</text>
<text x="147" y="160.9">ESP32-S3R8</text>
<text x="129.5" y="164.7">C410</text>
<text x="129.5" y="167.2">0.1uF</text>
<text x="142.7" y="163.4">GND</text>
<text x="109.7" y="171">~{CS}</text>
<text x="109.7" y="173.6">CLK</text>
<text x="117.7" y="172" transform="rotate(-90 117.7 172)">VCC</text>
<text x="125" y="173.6">GND</text>
<text x="109.7" y="176.1">DI(IO0)</text>
<text x="109.7" y="178.7">DO(IO1)</text>
<text x="125.7" y="179.9">W25Q128JVS</text>
<text x="125.7" y="177.4">U401</text>
<text x="109.7" y="181.2">IO2</text>
<text x="109.7" y="183.7">IO3</text>
<text x="117.7" y="187.5" transform="rotate(-90 117.7 187.5)">GND</text>
<text x="114.8" y="196.4">GND</text>
<text x="163.1" y="196.4">GND</text>
</g>
<g font-size="1.8" fill="#a90000">
<text x="112.3" y="81">1</text>
<text x="136.9" y="78.8" transform="rotate(-90 136.9 78.8)">29</text>
<text x="139.4" y="78.2" transform="rotate(-90 139.4 78.2)">2</text>
<text x="142" y="78.8" transform="rotate(-90 142 78.8)">20</text>
<text x="144.5" y="78.8" transform="rotate(-90 144.5 78.8)">46</text>
<text x="147.1" y="78.8" transform="rotate(-90 147.1 78.8)">55</text>
<text x="175.2" y="81">49</text>
<text x="175.2" y="83.6">50</text>
<text x="112.3" y="88.6">4</text>
<text x="175.2" y="88.6">26</text>
<text x="111.7" y="93.7">21</text>
<text x="175.2" y="91.2">25</text>
<text x="111.7" y="96.3">22</text>
<text x="111.7" y="101.3">53</text>
<text x="175.8" y="96.3">5</text>
<text x="175.8" y="98.8">6</text>
<text x="175.8" y="101.3">7</text>
<text x="111.7" y="103.9">54</text>
<text x="175.8" y="103.9">8</text>
<text x="175.8" y="106.4">9</text>
<text x="111.7" y="111.5">44</text>
<text x="175.2" y="109">10</text>
<text x="175.2" y="111.5">11</text>
<text x="111.7" y="114">45</text>
<text x="111.7" y="116.6">47</text>
<text x="111.7" y="119.1">48</text>
<text x="175.2" y="114">12</text>
<text x="175.2" y="116.6">13</text>
<text x="175.2" y="119.1">14</text>
<text x="111.7" y="124.2">28</text>
<text x="175.2" y="121.7">15</text>
<text x="175.2" y="124.2">16</text>
<text x="111.7" y="126.7">30</text>
<text x="111.7" y="129.3">31</text>
<text x="111.7" y="131.8">32</text>
<text x="175.2" y="126.7">17</text>
<text x="175.2" y="129.3">18</text>
<text x="175.2" y="131.8">19</text>
<text x="111.7" y="134.4">33</text>
<text x="111.7" y="136.9">34</text>
<text x="175.2" y="134.4">23</text>
<text x="175.2" y="136.9">24</text>
<text x="111.7" y="139.4">35</text>
<text x="111.7" y="142">38</text>
<text x="175.2" y="139.4">27</text>
<text x="175.2" y="142">43</text>
<text x="111.7" y="144.5">39</text>
<text x="111.7" y="147.1">40</text>
<text x="111.7" y="149.6">41</text>
<text x="175.2" y="149.6">37</text>
<text x="175.2" y="144.5">51</text>
<text x="175.2" y="147.1">52</text>
<text x="111.7" y="152.1">42</text>
<text x="175.2" y="152.1">36</text>
<text x="144.5" y="157.5" transform="rotate(-90 144.5 157.5)">57</text>
<text x="116.6" y="167.1" transform="rotate(-90 116.6 167.1)">8</text>
<text x="107.2" y="169.9">1</text>
<text x="107.2" y="172.5">6</text>
<text x="107.2" y="175">5</text>
<text x="107.2" y="177.5">2</text>
<text x="107.2" y="180.1">3</text>
<text x="107.2" y="182.6">7</text>
<text x="116.6" y="189.9" transform="rotate(-90 116.6 189.9)">4</text>
</g>
<text font-size="1.8" fill="#840084" x="73.1" y="113.9">TBD</text>
<g font-size="1.1" fill="#a90000">
<text x="52.2" y="119.1">1</text>
<text x="54.4" y="117.7" transform="rotate(-90 54.4 117.7)">4</text>
<text x="56" y="119.1">3</text>
<text x="54.4" y="122.1" transform="rotate(-90 54.4 122.1)">2</text>
</g>
</svg>
